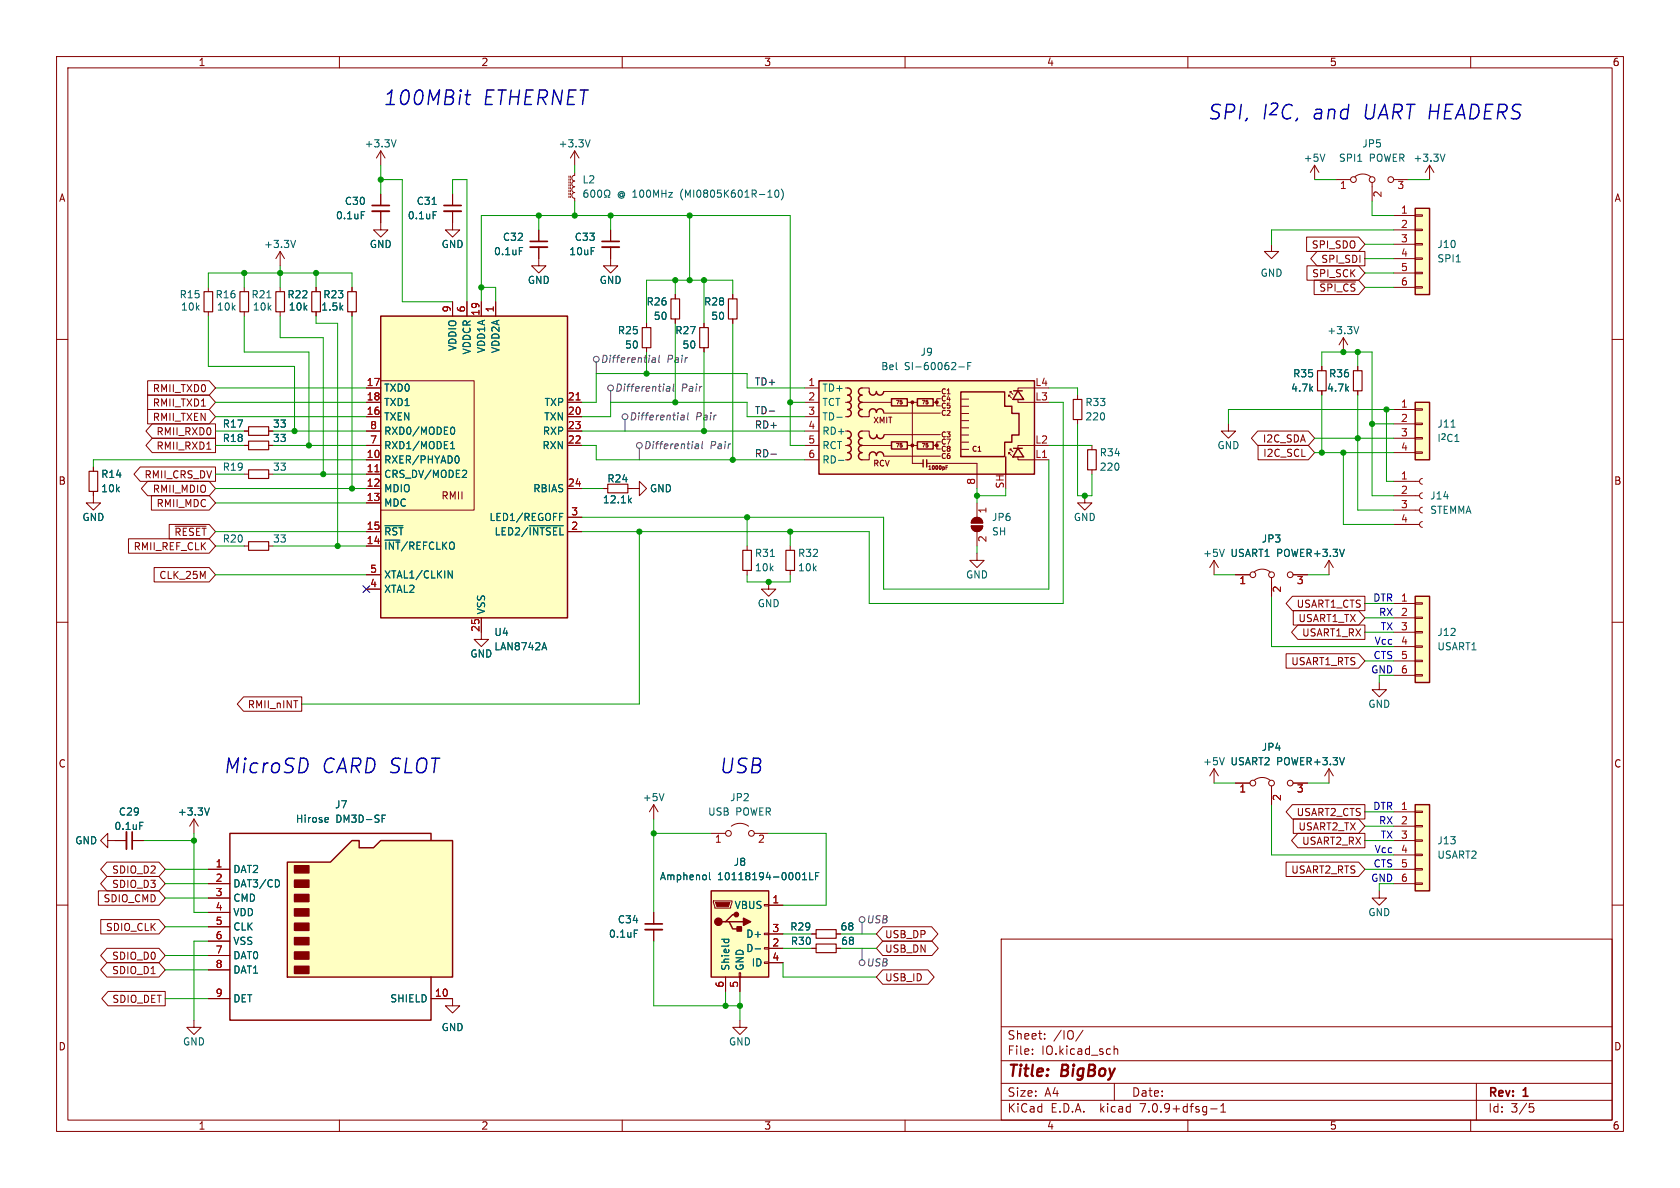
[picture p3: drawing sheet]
<svg xmlns="http://www.w3.org/2000/svg" width="297mm" height="210mm" viewBox="0 0 297 210" stroke-linecap="round" stroke-linejoin="round" font-family="sans-serif">
<g fill="none" stroke="#840000" stroke-width=".18">
<path d="M10 10h277v190h-277zM12 12h273v186h-273zM60 10v2M110 10v2M160 10v2M210 10v2M260 10v2M67.3 37.3v3.3h1.3l-1.3 1.3-1.3-1.3h1.3M67.3 26.7l-.8 1.2M67.3 26.7v2.5M67.3 34.3v2M67.3 26.7l.8 1.2"/>
<path d="M80 37.3v3.3h1.3l-1.3 1.3-1.3-1.3h1.3M80 34.3v2M101.6 26.7l-.8 1.2M101.6 26.7v2.5M101.6 26.7l.8 1.2M10 60h2M36.8 50.8v.8M36.8 55.1v.8M43.2 50.8v.8M43.2 55.1v.8M49.5 44.5l-.7 1.2M49.5 44.5v2.5"/>
<path d="M49.5 44.5l.8 1.2M55.9 50.8v.8M55.9 55.1v.8M62.2 50.8v.8M62.2 55.1v.8M95.2 43.7v3.3h1.3l-1.3 1.3-1.2-1.3h1.2M95.2 40.6v2.1M107.9 40.6v2.1M107.9 43.7v2M285 60h2M43.2 76.2h.7M43.2 78.7h.7"/>
<path d="M47.5 76.2h.8M47.5 78.7h.8M142.2 76.2h2.6M142.2 78.7h2.6M142.2 71.1h2.6M142.2 73.7h2.6M142.2 68.6h2.6M149.5 76.2h.4M149.5 78.7h.4M149.5 71.1h.4M149.5 73.7h.4M149.5 68.6h.4"/>
<path d="M152.4 76.2h1.3v.6M152.4 68.6h1.3v.6M152.4 78.7h5.1M152.4 71.1h5.2M153.7 73v.7h-1.3M156.2 73h10M156.2 69.2h10M156.3 76.8h9.9M160.4 78.7h1.8M160.4 71.1h1.8M161.3 71.1v10.8h1.9M165.1 78.7h.5"/>
<path d="M165.1 71.1h.5M166.2 78.1h-.6v1.3h.6M166.2 70.5h-.6v1.3h.6M170 78.2h1.3M170 76.9h1.3M170 75.6h1.3M170 74.4h1.3M170 73.1h1.3M170 79.4h1.3M170 71.8h1.3M170 70.5h1.3M178.3 69.9v.2"/>
<path d="M178.6 69.9h-.3l.5 .5M178.6 69.2v.3M178.6 79.4v.2M178.8 79.4h-.2l.5 .5M178.8 69.2h-.2l.5 .5M180 70.6v.5h2.9M182.9 78.7h-2.9v.7M182.9 68.6h-2.9v.6M193 78.7v.8M16.5 86.9v2h1.3l-1.3 1.3-1.3-1.3h1.3M16.5 82.6v.7M43.2 96.5h.7"/>
<path d="M43.2 83.8h.7M47.5 96.5h.8M47.5 83.8h.8M106.7 86.4h.7M111 86.4h2v-1.3l1.3 1.3-1.3 1.2v-1.2M142.2 81.3h2.6M149.5 81.3h.4M153.7 80.6v.7h-1.3M156.2 80.6h10M163.8 81.9h8.9v4.5M167.2 82.6h.2M167.5 82.3h-.3v.7"/>
<path d="M178.3 80v.3M178.6 80h-.3l.5 .5M180 80.8v.5h5.4M193 83.1v.7M10 110h2M285 110h2M10 160h2M115.6 142.2l-.8 1.3M115.6 142.2v2.6M115.6 142.2l.7 1.3M126.1 159.3h3.3v.2l-.2 1h-2.8zM135.1 159.9h.8v.2h-.8z"/>
<path d="M285 160h2M80 176.5v1.3h1.3l-1.3 1.3-1.3-1.3h1.3M115.6 161.3v2M115.6 164.3v2.1M128.3 172.7v2.6M130.7 172h.2v.7h-.2zM130.8 172.7v2.6M135.1 170.1h.8v.2h-.8zM135.1 167.5h.8v.3h-.8zM135.1 165h.8v.2h-.8zM135.9 160h2.5M135.9 167.6h2.5"/>
<path d="M135.9 165.1h2.5M135.9 170.2h2.5M177 166h108v32h-108zM60 198v2M110 198v2M130.8 180.3v1.3h1.3l-1.3 1.3-1.3-1.3h1.3M160 198v2M177 194.5h108M177 191.5h108M177 187.5h108M177 181.5h108M182.5 186.3v.1"/>
<path d="M182.5 185.5v.1M184.7 183.6v.1M184.7 182.8v.1M191.5 182.1l-1.3 2M197 184.9v1.5M197 185.5l.2-.1 .3 .1 .1 .9M197 191.5v3M210 198v2M214 196h1.2M215.8 196.6h.9M215.8 195.5l.4-.4v1.5M260 198v2"/>
<path d="M261 191.5v6.5M270.4 195.1h.7M270.5 195.7h.4l.3 .3-.2 .5-.5 .1"/>
</g>
<path d="M36.1 51.6h1.5v3.5h-1.5zM42.4 51.6h1.5v3.5h-1.5zM55.1 51.6h1.5v3.5h-1.5zM61.5 51.6h1.5v3.5h-1.5zM43.9 75.4h3.6v1.6h-3.6zM43.9 78h3.6v1.5h-3.6zM192.3 79.5h1.5v3.6h-1.5zM15.7 83.3h1.6v3.6h-1.6zM43.9 95.8h3.6v1.5h-3.6zM43.9 83.1h3.6v1.5h-3.6zM107.4 85.6h3.6v1.5h-3.6z" fill="none" stroke="#840000" stroke-width=".2"/>
<g fill="none" stroke="#006464" stroke-width=".18">
<path d="M63.9 37.4h.6M70 24.7l-.4 1.3M76.4 36.1h.7M76.6 37.4h.6M104.3 24.7l-.4 1.3M52.3 42.5l-.5 1.3M91.8 43.8h.6M147.9 73.8h1M169.5 64.9h1M171.1 64.7h.4M171.7 64.1h-.6v1.2M111.2 88.4l.4 .5"/>
<path d="M111.6 88.1l-.5 .4M148.2 81.4h1M117.4 140.3l-.4 1.2M125.4 154.2v1.1l.2 .2M141.9 155.5h.7M141.9 154.6l.3-.4v1.3M143.1 154.2v1.3h.7M144.2 154.9h.4M144.8 154.2h-.6v1.3M112.1 164.4h.6M127.6 166h1.2M128.1 166l-.1 .4"/>
<path d="M128.8 166v.4M133.5 167.7h1"/>
</g>
<path d="M65.8 37.3h3M78.5 37.3h3M93.7 43.7h3.1M106.4 43.7h3.1M114 164.3h3.1" fill="none" stroke="#840000" stroke-width=".33"/>
<path d="M65.8 36.3h3M78.5 36.3h3M93.7 42.7h3.1M106.4 42.7h3.1M114 163.3h3.1" fill="none" stroke="#840000" stroke-width=".3"/>
<g fill="#ffffc2" stroke="#ffffc2" stroke-width=".18">
<path d="M125.7 157.5h10.2v15.2h-10.2z"/>
<path d="M144.8 67.3h38.1v16.5h-38.1z"/>
</g>
<g fill="none" stroke="#840000" stroke-width=".25">
<path d="M144.8 67.3h38.1v16.5h-38.1zM149.9 76.2a.64 .64 0 0 1 .6 .6 .64 .64 0 0 1-.6 .7 .64 .64 0 0 1 .6 .6 .64 .64 0 0 1-.6 .6 .64 .64 0 0 1 .6 .7 .64 .64 0 0 1-.6 .6 .64 .64 0 0 1 .6 .6 .64 .64 0 0 1-.6 .7M149.9 68.6a.64 .64 0 0 1 .6 .6 .64 .64 0 0 1-.6 .7 .64 .64 0 0 1 .6 .6 .64 .64 0 0 1-.6 .6 .64 .64 0 0 1 .6 .7 .64 .64 0 0 1-.6 .6 .64 .64 0 0 1 .6 .6 .64 .64 0 0 1-.6 .7M152.4 76.2a.64 .64 0 0 0-.6 .6 .64 .64 0 0 0 .6 .7 .64 .64 0 0 0-.6 .6 .64 .64 0 0 0 .6 .6 .64 .64 0 0 0-.6 .7 .64 .64 0 0 0 .6 .6 .64 .64 0 0 0-.6 .6 .64 .64 0 0 0 .6 .7M152.4 68.6a.64 .64 0 0 0-.6 .6 .64 .64 0 0 0 .6 .7 .64 .64 0 0 0-.6 .6 .64 .64 0 0 0 .6 .6 .64 .64 0 0 0-.6 .7 .64 .64 0 0 0 .6 .6 .64 .64 0 0 0-.6 .6 .64 .64 0 0 0 .6 .7M156.2 69.2a.64 .64 0 0 1-.6 .6 .64 .64 0 0 1-.7-.6 .64 .64 0 0 1-.6 .7 .64 .64 0 0 1-.6-.7M156.2 72.9a.64 .64 0 0 0-.6-.6 .64 .64 0 0 0-.7 .6 .64 .64 0 0 0-.6-.6 .64 .64 0 0 0-.6 .6M156.3 76.9a.64 .64 0 0 1-.7 .6 .64 .64 0 0 1-.6-.6 .64 .64 0 0 1-.6 .6 .64 .64 0 0 1-.7-.6M157.6 78.1h2.8v1.3h-2.8zM157.6 70.5h2.8v1.3h-2.8zM162.2 78.1h2.8v1.3h-2.8zM162.2 70.5h2.8v1.3h-2.8z"/>
<path d="M169.9 69.3h7.7v2.5h1.3v1.3h1.2v3.8h-1.2v1.3h-1.3v2.5h-7.7zM179.2 79.2h1.5M179.2 69.1h1.5M180 79.2l1 1.6h-1.9zM180 69.1l1 1.5h-1.9zM156.2 80.5a.64 .64 0 0 0-.6-.6 .64 .64 0 0 0-.7 .6 .64 .64 0 0 0-.6-.6 .64 .64 0 0 0-.6 .6M163.2 81.3v1.3M163.8 81.3v1.3M177.8 80.8v3M125.7 157.5h10.2v15.2h-10.2zM128.3 162.9h.6l.6 1.3h1.3M128.9 162.9h2.5"/>
<path d="M130.2 161.7h-.7l-1.2 1.2h-.7"/>
</g>
<g fill="#840000" stroke="#840000" stroke-width=".25">
<path d="M131.4 162.3l1.3 .6-1.3 .7z"/>
<path d="M130.3 163.8h.8v.8h-.8z"/>
<circle cx="127" cy="162.9" r=".63"/>
<circle cx="130.2" cy="161.7" r=".38"/>
</g>
<g fill="#840000" stroke="#840000" stroke-width=".18">
<path d="M126.5 159.5h2.5l-.2 .8h-2.1z"/>
<circle cx="161.3" cy="78.7" r=".25"/>
<circle cx="161.3" cy="71.1" r=".25"/>
<circle cx="165.6" cy="78.7" r=".25"/>
<circle cx="165.6" cy="71.1" r=".25"/>
</g>
<path d="M50.8 152.4h7.6l3.8-3.8h1.3v1.3h2.5l1.3-1.3h12.7v24.1h-29.2z" fill="#ffffc2"/>
<g fill="#840000" stroke="#840000" stroke-width=".25">
<path d="M52.1 170.8h2.5v1.3h-2.5z"/>
<path d="M52.1 168.3h2.5v1.2h-2.5z"/>
<path d="M52.1 165.7h2.5v1.3h-2.5z"/>
<path d="M52.1 163.2h2.5v1.3h-2.5z"/>
<path d="M52.1 160.7h2.5v1.2h-2.5z"/>
<path d="M52.1 158.1h2.5v1.3h-2.5z"/>
<path d="M52.1 155.6h2.5v1.2h-2.5z"/>
<path d="M52.1 153h2.5v1.3h-2.5z"/>
</g>
<path d="M250.2 36.8h2.5v15.3h-2.5zM67.3 55.9h33v53.3h-33zM250.2 71.1h2.5v10.2h-2.5zM250.2 105.4h2.5v15.3h-2.5zM50.8 152.4h7.6l3.8-3.8h1.3v1.3h2.5l1.3-1.3h12.7v24.1h-29.2zM76.2 148.6v-1.3h-35.6v33h35.6v-7.6M250.2 142.2h2.5v15.3h-2.5z" fill="none" stroke="#840000" stroke-width=".25"/>
<g fill="none" stroke="#840000" stroke-width=".18">
<path d="M67.3 34.3v2M67.3 37.3v2.1M80 34.3v2M80 37.3v2.1M100.6 31.1v.3M100.6 31.6v.3M100.6 32.1v.3M100.6 32.6v.3M100.6 33.1v.3M100.6 33.7v.2M100.6 34.2v.2M100.6 34.7v.2"/>
<path d="M100.8 31.1v.3M100.8 31.6v.3M100.8 32.1v.3M100.8 32.6v.3M100.8 33.1v.3M100.8 33.7v.2M100.8 34.2v.2M100.8 34.7v.2M101.6 30.5v.5l-.3 .1-.2 .4 .1 .3 .4 .2-.3 .1-.2 .4 .1 .4 .4 .1-.3 .2-.2 .3 .1 .4 .4 .1-.3 .2-.2 .3 .1 .4 .4 .2v.5M232.4 29.2l-.8 1.3M232.4 29.2v2.6M232.4 29.2l.8 1.3"/>
<path d="M236.2 31.8h2.6M239.5 31.2a2.26 2.26 0 0 1 2.8 0M242.6 32.3v3.3M246.4 38.1h3.8M246.4 31.8h2.5M250.2 38h1.3v.2h-1.3zM252.7 29.2l-.7 1.3M252.7 29.2v2.6M252.7 29.2l.8 1.3M49.5 50.8v.8M49.5 55.1v.8M55.9 50.8v.8"/>
<path d="M55.9 55.1v.8M62.2 50.8v.8M62.2 55.1v.8M80 53.3v2.6M82.5 53.3v2.6M85.1 53.3v2.6M87.6 53.3v2.6M95.2 40.6v2.1M95.2 43.7v2M107.9 43.7v3.3h1.3l-1.3 1.3-1.2-1.3h1.2M107.9 40.6v2.1M114.3 57.2v.7"/>
<path d="M119.4 52.1v.7M119.4 56.4v.8M124.5 57.2v.7M129.5 52.1v.7M129.5 56.4v.8M224.8 43.2v1.3h1.3l-1.3 1.2-1.3-1.2h1.3M231 41.9h9.2l1.1 1.3-1.1 1.3h-9.2zM231.1 47h9.1l1.1 1.3-1.1 1.2h-9.1zM232.3 49.5h7.9l1.1 1.3-1.1 1.3h-7.9zM232.8 44.4h8.5v2.6h-8.5l-1.1-1.3zM233.4 49.8h6.2M237.5 59.7l-.8 1.3"/>
<path d="M237.5 59.7v2.5M237.5 59.7l.8 1.3M246.4 40.6h3.8M246.4 43.2h3.8M246.4 45.7h3.8M246.4 48.3h3.8M246.4 50.8h3.8M250.2 50.7h1.3v.2h-1.3zM250.2 48.1h1.3v.3h-1.3zM250.2 45.6h1.3v.2h-1.3zM250.2 43.1h1.3v.2h-1.3zM250.2 40.5h1.3v.3h-1.3z"/>
<path d="M26.1 67.3h10.9l1.1 1.3-1.1 1.3h-10.9zM26.1 72.4h10.9l1.1 1.3-1.1 1.2h-10.9zM26.1 69.8h10.9l1.1 1.3-1.1 1.3h-10.9zM26.9 77.5h11.2v2.5h-11.2l-1.1-1.3zM26.9 74.9h11.2v2.6h-11.2l-1.1-1.3zM36.6 79.4h.7M43.2 78.7h.7M43.2 76.2h.7M47.5 78.7h.8M47.5 76.2h.8M64.8 73.7h2.5M64.8 68.6h2.5"/>
<path d="M64.8 71.1h2.5M64.8 78.7h2.5M64.8 76.2h2.5M67.3 67.3h16.5v22.9h-16.5M100.3 73.7h2.6M100.3 71.1h2.6M100.3 78.7h2.6M100.3 76.2h2.6M114.3 61.5v.7M124.5 61.5v.7M190.5 69.9v.7M190.5 74.2v.7"/>
<path d="M217.2 74.9v1.3h1.2l-1.2 1.3-1.3-1.3h1.3M222.3 76.2h9l1.1 1.3-1.1 1.2h-9l-1.1-1.2zM222.4 78.7h8.9l1.1 1.3-1.1 1.3h-8.9zM233.7 64.8v.7M233.7 69.1v.8M240 64.8v.7M240 69.1v.8M246.4 72.4h3.8M246.4 74.9h3.8M246.4 77.5h3.8M250.2 79.9h1.3v.2h-1.3zM250.2 77.3h1.3v.3h-1.3z"/>
<path d="M250.2 74.8h1.3v.3h-1.3zM250.2 72.3h1.3v.2h-1.3zM16.5 82.6v.7M16.5 86.9v.7M22.7 95.2h14.3l1.1 1.3-1.1 1.3h-14.3zM24.8 82.5h13.3v2.6h-13.3l-1.1-1.3zM26.1 85.1h10.9l1.1 1.3-1.1 1.2h-10.9l-1.1-1.2zM26.8 87.6h10.2l1.1 1.3-1.1 1.3h-10.2zM29.9 92.7h7.1l1.1 1.3-1.1 1.3h-7.1zM31 93h5.4M64.8 81.3h2.5M64.8 83.8h2.5"/>
<path d="M64.8 86.4h2.5M64.8 88.9h2.5M64.8 96.5h2.5M64.8 94h2.5M100.3 86.4h2.6M100.3 94h2.6M100.3 91.4h2.6M106.7 86.4h.7M111 86.4h.8M132.1 96.5v.8M139.7 96.5v.8M171.7 93h2a1.02 1.02 0 0 1-1 1 1.02 1.02 0 0 1-1-1z"/>
<path d="M172 91.7a1.02 1.02 0 0 1 1.1-.2 1.02 1.02 0 0 1 .6 1h-2zM172.7 97.8v1.3h1.3l-1.3 1.2-1.3-1.2h1.3M172.7 88.9v2.5M172.7 94v2.5M191.8 87.6v1.3h1.2l-1.2 1.3-1.3-1.3h1.3M214.6 99.1l-.7 1.2M214.6 99.1v2.5M214.6 99.1l.8 1.2M234.9 99.1l-.7 1.2M234.9 99.1v2.5M234.9 99.1l.8 1.2M246.4 92.7h4.6"/>
<path d="M246.4 90.2h4.6M246.4 87.6h4.6M246.4 85.1h4.6M246.4 80h3.8M251.5 92.2l-.4 .1-.1 .4 .1 .4 .4 .1M251.5 89.7l-.4 .1-.1 .4 .1 .3 .4 .2M251.5 87.1l-.4 .2-.1 .3 .1 .4 .4 .1M251.5 84.6l-.4 .1-.1 .4 .1 .3 .4 .2M27.2 100.3h9.8l1.1 1.3-1.1 1.3h-9.8zM64.8 101.6h2.5M64.8 104.1h2.5M85.1 109.2v3.8h1.3l-1.3 1.3-1.3-1.3h1.3"/>
<path d="M132.1 100.8v.8M135.9 102.9v1.2h1.3l-1.3 1.3-1.3-1.3h1.3M139.7 100.8v.8M218.4 101.6h2.6M221.7 101.1a2.26 2.26 0 0 1 2.8 0M224.8 102.1v3.3M227.4 115.6h12.8l1.1 1.2-1.1 1.3h-12.8zM228.5 105.4h12.8v2.6h-12.8l-1.1-1.3zM228.6 101.6h2.5M228.6 107.9h11.6l1.1 1.3-1.1 1.3h-11.6zM229.4 110.5h11.9v2.5h-11.9l-1.1-1.2zM246.4 106.7h3.8"/>
<path d="M246.4 109.2h3.8M246.4 111.8h3.8M246.4 114.3h3.8M246.4 116.8h3.8M246.4 119.4h3.8M250.2 119.3h1.3v.2h-1.3zM250.2 116.7h1.3v.3h-1.3zM250.2 114.2h1.3v.2h-1.3zM250.2 111.6h1.3v.3h-1.3zM250.2 109.1h1.3v.2h-1.3zM250.2 106.6h1.3v.2h-1.3zM43.1 123.2h10.2v2.5h-10.2l-1.2-1.2z"/>
<path d="M214.6 135.9v2.5M214.6 135.9l-.7 1.3M214.6 135.9l.8 1.3M218.4 138.4h2.6M221.7 137.9a2.26 2.26 0 0 1 2.8 0M224.8 138.9v3.3M228.6 138.4h2.5M234.9 135.9v2.5M234.9 135.9l-.7 1.3M234.9 135.9l.8 1.3M243.8 120.7v1.2h1.3l-1.3 1.3-1.2-1.3h1.2M17.4 157.5h10.7l1.1 1.3-1.1 1.2h-10.7z"/>
<path d="M18.9 154.9h9.2l1.1 1.3-1.1 1.3h-9.2l-1.1-1.3zM18.9 152.4h9.2l1.1 1.3-1.1 1.2h-9.2l-1.1-1.2zM19 148.6v-1.3l-1.2 1.3 1.2 1.3v-1.3h3.4M23.4 148.6h2M34.3 144.8l-.8 1.3M34.3 144.8v2.5M34.3 144.8l.8 1.3M36.8 153.7h3.8M36.8 156.2h3.8M36.8 158.8h3.8M125.7 147.3h2.6M129.3 146.1a2.54 2.54 0 0 1 3 0"/>
<path d="M133.3 147.3h2.6M227.4 152.4h12.8l1.1 1.3-1.1 1.2h-12.8zM228.5 142.2h12.8v2.6h-12.8l-1.1-1.3zM228.6 144.8h11.6l1.1 1.3-1.1 1.2h-11.6zM229.4 147.3h11.9v2.6h-11.9l-1.1-1.3zM243.8 157.5v1.3h1.3l-1.3 1.2-1.2-1.2h1.2M246.4 153.7h3.8M246.4 156.2h3.8M246.4 148.6h3.8M246.4 143.5h3.8M246.4 146.1h3.8M246.4 151.1h3.8"/>
<path d="M250.2 156.1h1.3v.2h-1.3zM250.2 153.5h1.3v.3h-1.3zM250.2 151h1.3v.3h-1.3zM250.2 148.5h1.3v.2h-1.3zM250.2 145.9h1.3v.3h-1.3zM250.2 143.4h1.3v.2h-1.3zM17.8 162.6h10.3l1.1 1.2-1.1 1.3h-10.3zM18.9 167.6h9.2l1.1 1.3-1.1 1.3h-9.2l-1.1-1.3zM18.9 170.2h9.2l1.1 1.3-1.1 1.2h-9.2l-1.1-1.2zM19.1 175.3h10.1v2.5h-10.1l-1.1-1.3zM36.8 176.5h3.8M36.8 161.3h3.8"/>
<path d="M36.8 163.8h3.8M36.8 166.4h3.8M36.8 168.9h3.8M36.8 171.5h3.8M76.2 176.5h3.8M115.6 161.3v2M115.6 164.3v2.1M128.3 172.7v2.6M130.8 172.7v2.6M135.9 165.1h2.5M135.9 167.6h2.5M135.9 160h2.5"/>
<path d="M135.9 170.2h2.5M143.5 165.1h.8M143.5 167.6h.8M147.8 165.1h.8M147.8 167.6h.8M156.1 166.4h8.7l1.1 1.2-1.1 1.3h-8.7l-1.2-1.3zM156.1 171.4h7.9l1.1 1.3-1.1 1.3h-7.9l-1.2-1.3zM156.1 163.8h8.6l1.1 1.3-1.1 1.3h-8.6l-1.2-1.3zM34.3 180.3v1.3h1.3l-1.3 1.3-1.3-1.3h1.3"/>
<circle cx="239.3" cy="31.8" r=".51"/>
<circle cx="242.6" cy="31.8" r=".51"/>
<circle cx="245.9" cy="31.8" r=".51"/>
<circle cx="221.5" cy="101.6" r=".51"/>
<circle cx="224.8" cy="101.6" r=".51"/>
<circle cx="228.1" cy="101.6" r=".51"/>
<circle cx="221.5" cy="138.4" r=".51"/>
<circle cx="224.8" cy="138.4" r=".51"/>
<circle cx="228.1" cy="138.4" r=".51"/>
<circle cx="128.8" cy="147.3" r=".51"/>
<circle cx="132.8" cy="147.3" r=".51"/>
</g>
<g fill="none" stroke="#006464" stroke-width=".18">
<path d="M63.9 37.4h.6M76.4 36.1h.7M76.6 37.4h.6M103.8 33.6l-.3 .1a.85 .85 0 0 0 0 1.2l.4-.2v-.4l-.2-.2h-.4l-.1 .2M104.6 33.7l.1-.1a.68 .68 0 0 1 .5 .6 .68 .68 0 0 1-.5 .7l-.1-.2-.2-.3zM105.8 33.7l.1-.1a.68 .68 0 0 1 .5 .6 .68 .68 0 0 1-.5 .7l-.1-.2-.2-.3zM106.9 34.9h.3v-.3a.54 .54 0 0 1-.3-.7 .54 .54 0 0 1 .7-.2 .58 .58 0 0 1-.1 .9v.3h.3M135.8 34.9h.7M136 33.8l.1-.2v1.3M137.1 33.7l.2-.1a.68 .68 0 0 1 .4 .6 .68 .68 0 0 1-.4 .7l-.2-.2-.1-.3zM138.1 33.4a1.46 1.46 0 0 1 0 2M234.2 27.2l-.4 1.3"/>
<path d="M240 28.5h.8M255.5 27.2l-.5 1.3M47.2 52.6h.7M91.8 43.8h.6M240.2 57.7l-.4 1.3M257.4 46.3h.8M79.7 79.3h.7M79.7 78.4l.3-.4v1.3M79.8 75.6l.2-.1a.68 .68 0 0 1 .4 .6 .68 .68 0 0 1-.4 .7l-.2-.1M256.5 75.5h.8M68 92.9h3.2M80.7 80.6a.68 .68 0 0 1 .5 .6 .68 .68 0 0 1-.5 .7"/>
<path d="M82.3 83.1l.2 .3-.1 .3-.7 .7h.8M93.6 92.9h6M98.9 91.4h.5M98.9 90.7h.6M111.2 88.4l.4 .5M111.6 88.1l-.5 .4M136.2 98.4h.7M216.4 97.1l-.4 1.3M237.7 97.1l-.5 1.3M79.2 100.9l.8 1.3v-1.3M95.9 114.5h.6M96.2 113.6l.4 1.3"/>
<path d="M216.4 133.9l-.4 1.3M237.7 133.9l-.5 1.3M24.7 145.4h.6M37 142.8l-.4 1.3M49.2 155.6l.2 .5-.2 .6M57.6 144.5l.4 .1 .1 .2-.6 .1M58 145.3l-.4 .1M67.6 144.7h.4M67.6 144.1h.6M125.4 154.2v1.1l.2 .2M141.9 155.5h.7M141.9 154.6l.3-.4v1.3"/>
<path d="M143.1 154.2v1.3h.7M144.2 154.9h.4M144.8 154.2h-.6v1.3M112.1 164.4h.6M127.6 166h1.2M128.1 166l-.1 .4M128.8 166v.4M133.5 167.7h1"/>
</g>
<path d="M22.4 147.1v3" fill="none" stroke="#840000" stroke-width=".33"/>
<path d="M23.4 147.1v3" fill="none" stroke="#840000" stroke-width=".3"/>
<path d="M48.8 51.6h1.5v3.5h-1.5zM113.5 57.9h1.6v3.6h-1.6zM118.6 52.8h1.5v3.6h-1.5zM123.7 57.9h1.5v3.6h-1.5zM128.8 52.8h1.5v3.6h-1.5zM189.7 70.6h1.6v3.6h-1.6zM232.9 65.5h1.5v3.6h-1.5zM239.3 65.5h1.5v3.6h-1.5zM131.3 97.3h1.5v3.5h-1.5zM138.9 97.3h1.6v3.5h-1.6zM144.3 164.3h3.5v1.6h-3.5zM144.3 166.9h3.5v1.5h-3.5z" fill="none" stroke="#840000" stroke-width=".2"/>
<g fill="#ffffc2" stroke="#ffffc2" stroke-width=".18">
<path d="M250.2 36.8h2.5v15.3h-2.5z"/>
<path d="M250.2 142.2h2.5v15.3h-2.5z"/>
<path d="M250.2 105.4h2.5v15.3h-2.5z"/>
<path d="M250.2 71.1h2.5v10.2h-2.5z"/>
<path d="M67.3 55.9h33v53.3h-33z"/>
</g>
<g fill="#840000" stroke="#840000" stroke-width=".18">
<path d="M172 91.7a1.02 1.02 0 0 1 1.1-.2 1.02 1.02 0 0 1 .6 1h-2z"/>
<path d="M171.7 93h2a1.02 1.02 0 0 1-1 1 1.02 1.02 0 0 1-1-1z"/>
</g>
<path d="M101.8 70.7h.8M66.3 83.4h.7" fill="none" stroke="#a90000" stroke-width=".18"/>
<g fill="none" stroke="#484848" stroke-width=".18">
<path d="M105.4 64v2M107.9 69.1v2M110.5 74.2v2M113 79.2v2.1M115.3 64h.5M115.4 63.3h.5l-.1 .8M115.9 63.5l-.6 .2M116.6 62.8l-.2 1.1 .2 .2M117.8 69.1h.6M117.9 68.4h.5v.8M118.4 68.6l-.5 .1M119.1 67.9l-.1 1.1 .1 .2"/>
<path d="M120.4 74.2h.5M120.5 73.5h.4v.7M121 73.7l-.6 .1M121.7 73l-.2 1.1 .2 .1M122.9 79.3h.5M123 78.5h.5l-.1 .8M123.5 78.8l-.6 .1M124.2 78l-.1 1.1 .1 .2M152.4 163.1v2M152.4 167.6v2.1"/>
<circle cx="105.4" cy="63.5" r=".51"/>
<circle cx="108" cy="68.6" r=".51"/>
<circle cx="110.5" cy="73.7" r=".51"/>
<circle cx="113" cy="78.7" r=".51"/>
<circle cx="152.4" cy="170.2" r=".51"/>
<circle cx="152.4" cy="162.6" r=".51"/>
</g>
<path d="M136 72.7h1M136.3 80.3h1" fill="none" stroke="#0f0f0f" stroke-width=".18"/>
<path d="M82.2 16.8h1M82.7 18.5h.3" fill="none" stroke="#0000c2" stroke-width=".25"/>
<g fill="none" stroke="#009600" stroke-width=".18">
<path d="M67.3 31.8h3.8v21.5h8.9M67.3 29.2v5.1M80 34.3v-2.5h2.5v21.5M95.2 38.1v2.5M101.6 29.2v1.3M101.6 35.6v2.5M107.9 38.1v2.5M121.9 38.1v11.4M232.4 31.8h3.8M242.6 35.6v2.5h3.8M248.9 31.8h3.8M36.8 50.8v-2.5h25.4v2.5"/>
<path d="M36.8 55.9v8.9h15.3v11.4M43.2 55.9v6.3h11.4v16.5M43.2 48.3v2.5M49.5 55.9v3.8h7.6v24.1M49.5 47v3.8M55.9 55.9v1.3h3.8v39.3M55.9 48.3v2.5M62.2 55.9v30.5M85.1 53.3v-15.2h54.6v40.6h2.5M85.1 50.8h2.5v2.5M119.4 49.5v2.6M119.4 57.2v13.9"/>
<path d="M124.5 49.5v7.7M129.5 52.1v-2.6h-15.2v7.7M129.5 57.2v24.1M241.3 50.8h5.1M241.3 48.3h5.1M241.3 43.2h5.1M241.3 45.7h5.1M246.4 40.6h-21.6v2.6M38.1 76.2h5.1M38.1 71.1h26.7M38.1 68.6h26.7M38.1 73.7h26.7"/>
<path d="M38.1 78.7h5.1M48.3 76.2h16.5M48.3 78.7h16.5M102.9 76.2h39.3M102.9 73.7h5v-2.6h24.2v2.6h10.1M102.9 78.7h2.5v2.6h36.8M114.3 62.2v3.8M124.5 62.2v14M139.7 71.1h2.5M142.2 68.6h-10.1v-2.6h-26.7v5.1h-2.5M185.4 71.1h2.6v35.6h-34.3v-12.7h-50.8M185.4 68.6h5.1v1.3"/>
<path d="M185.4 78.7h7.6M190.5 74.9v12.7h2.5v-3.8M232.4 77.5h14M233.7 64.8v-2.6h8.9v25.4h3.8M233.7 69.9v10.1M240 69.9v20.3h6.4M240 62.2v2.6M242.6 74.9h3.8M245.1 72.4v12.7h1.3M246.4 72.4h-29.2v2.5M38.1 94h26.7M38.1 83.8h5.1"/>
<path d="M38.1 96.5h5.1M38.1 88.9h26.7M38.1 86.4h26.7M48.3 83.8h16.5M48.3 96.5h16.5M64.8 81.3h-48.3v1.3M102.9 86.4h3.8M113 94v30.5h-59.7M132.1 91.4v5.1M139.7 94v2.5M172.7 86.4v2.5M172.7 96.5v1.3"/>
<path d="M177.8 86.4v1.2h-5.1M185.4 81.3v22.8h-29.2v-12.7h-53.3M232.4 80h14M237.5 80v12.7h8.9M38.1 101.6h26.7M132.1 101.6v1.3h7.6v-1.3M214.6 101.6h3.8M224.8 105.4v8.9h21.6M231.1 101.6h3.8M241.3 106.7h5.1M241.3 109.2h5.1M241.3 111.8h5.1"/>
<path d="M241.3 116.8h5.1M243.8 119.4v1.3M214.6 138.4h3.8M231.1 138.4h3.8M25.4 148.6h8.9M29.2 153.7h7.6M29.2 156.2h7.6M29.2 158.8h7.6M34.3 147.3v14h2.5M115.6 147.3h10.1M115.6 144.8v16.5M135.9 147.3h10.1v12.7h-7.6"/>
<path d="M224.8 142.2v8.9h21.6M241.3 153.7h5.1M241.3 146.1h5.1M241.3 148.6h5.1M241.3 143.5h5.1M243.8 156.2v1.3M29.2 168.9h7.6M29.2 171.5h7.6M29.2 176.5h7.6M29.2 163.8h7.6M36.8 166.4h-2.5v13.9M115.6 166.4v11.4h15.2"/>
<path d="M128.3 175.3v2.5M130.8 175.3v5M138.4 167.6h5.1M138.4 170.2v2.5h16.5M138.4 165.1h5.1M148.6 167.6h6.3M148.6 165.1h6.3"/>
</g>
<path d="M64.2 103.5l1.2 1.2M65.4 103.5l-1.2 1.2" fill="none" stroke="#000084" stroke-width=".18"/>
<g fill="#009600" stroke="#009600" stroke-width=".18">
<circle cx="124.5" cy="76.2" r=".46"/>
<circle cx="119.4" cy="49.5" r=".46"/>
<circle cx="121.9" cy="49.5" r=".46"/>
<circle cx="121.9" cy="38.1" r=".46"/>
<circle cx="124.5" cy="49.5" r=".46"/>
<circle cx="114.3" cy="66" r=".46"/>
<circle cx="119.4" cy="71.1" r=".46"/>
<circle cx="52.1" cy="76.2" r=".46"/>
<circle cx="54.6" cy="78.7" r=".46"/>
<circle cx="34.3" cy="148.6" r=".46"/>
<circle cx="115.6" cy="147.3" r=".46"/>
<circle cx="95.2" cy="38.1" r=".46"/>
<circle cx="85.1" cy="50.8" r=".46"/>
<circle cx="49.5" cy="48.3" r=".46"/>
<circle cx="55.9" cy="48.3" r=".46"/>
<circle cx="101.6" cy="38.1" r=".46"/>
<circle cx="67.3" cy="31.8" r=".46"/>
<circle cx="107.9" cy="38.1" r=".46"/>
<circle cx="139.7" cy="94" r=".46"/>
<circle cx="135.9" cy="102.9" r=".46"/>
<circle cx="113" cy="94" r=".46"/>
<circle cx="128.3" cy="177.8" r=".46"/>
<circle cx="130.8" cy="177.8" r=".46"/>
<circle cx="59.7" cy="96.5" r=".46"/>
<circle cx="57.1" cy="83.8" r=".46"/>
<circle cx="62.2" cy="86.4" r=".46"/>
<circle cx="43.2" cy="48.3" r=".46"/>
<circle cx="242.6" cy="74.9" r=".46"/>
<circle cx="245.1" cy="72.4" r=".46"/>
<circle cx="240" cy="77.5" r=".46"/>
<circle cx="233.7" cy="80" r=".46"/>
<circle cx="191.8" cy="87.6" r=".46"/>
<circle cx="172.7" cy="87.6" r=".46"/>
<circle cx="132.1" cy="91.4" r=".46"/>
<circle cx="129.5" cy="81.3" r=".46"/>
<circle cx="139.7" cy="71.1" r=".46"/>
<circle cx="240" cy="62.2" r=".46"/>
<circle cx="237.5" cy="62.2" r=".46"/>
<circle cx="237.5" cy="80" r=".46"/>
</g>
<g font-size="3.6" fill="#0000c2">
<text x="67.7" y="18.8">100MBit</text>
<text x="85.4" y="18.8">ETHERNET</text>
<text x="213.4" y="21.3">SPI,</text>
<text x="223" y="21.3">I^{2}C,</text>
<text x="232.1" y="21.3">and UART HEADERS</text>
<text x="39.4" y="136.9">MicroSD</text>
<text x="56.8" y="136.9">CARD SLOT</text>
<text x="127" y="136.9">USB</text>
</g>
<g font-size="2.8" fill="#840000">
<text x="178" y="190.9">Title:</text>
<text x="187.7" y="190.9">BigBoy</text>
</g>
<g font-size="2.1" fill="#840000">
<text x="178" y="184">Sheet:</text>
<text x="186.2" y="184">/IO/</text>
<text x="178" y="186.7">File:</text>
<text x="184.1" y="186.7">IO.kicad_sch</text>
<text x="178" y="196.9">KiCad</text>
<text x="178" y="194.1">Size:</text>
<text x="184.7" y="194.1">A4</text>
<text x="185.7" y="196.9">E.D.A.</text>
<text x="194.6" y="196.9">kicad</text>
<text x="200" y="194.1">Date:</text>
<text x="201.8" y="196.9">7.0.9+dfsg-1</text>
<text x="263" y="194.3">Rev:</text>
<text x="263" y="196.9">Id:</text>
<text x="267.1" y="196.9">3/5</text>
<text x="269.4" y="194.3">1</text>
</g>
<g font-size="1.8" fill="#840000">
<text x="35" y="11.9">1</text>
<text x="85" y="11.9">2</text>
<text x="135" y="11.9">3</text>
<text x="185" y="11.9">4</text>
<text x="235" y="11.9">5</text>
<text x="285" y="11.9">6</text>
<text x="10.3" y="35.9">A</text>
<text x="285.3" y="35.9">A</text>
<text x="231.8" y="44.1">SPI_SDO</text>
<text x="233.5" y="46.7">SPI_SDI</text>
<text x="231.9" y="49.2">SPI_SCK</text>
<text x="233.1" y="51.8">~{SPI_CS}</text>
<text x="26.9" y="69.5">RMII_TXD0</text>
<text x="26.9" y="74.6">RMII_TXEN</text>
<text x="26.9" y="72.1">RMII_TXD1</text>
<text x="27.6" y="77.2">RMII_RXD0</text>
<text x="27.6" y="79.7">RMII_RXD1</text>
<text x="223.2" y="78.4">I2C_SDA</text>
<text x="223.2" y="81">I2C_SCL</text>
<text x="10.3" y="85.9">B</text>
<text x="25.4" y="84.8">RMII_CRS_DV</text>
<text x="26.9" y="87.3">RMII_MDIO</text>
<text x="27.6" y="89.9">RMII_MDC</text>
<text x="77.9" y="88.5">RMII</text>
<text x="285.3" y="85.9">B</text>
<text x="30.7" y="94.9">~{RESET}</text>
<text x="23.5" y="97.5">RMII_REF_CLK</text>
<text x="28.1" y="102.6">CLK_25M</text>
<text x="229.1" y="107.6">USART1_CTS</text>
<text x="229.4" y="110.2">USART1_TX</text>
<text x="230.1" y="112.7">USART1_RX</text>
<text x="228.2" y="117.8">USART1_RTS</text>
<text x="43.7" y="125.4">RMII_nINT</text>
<text x="10.3" y="135.9">C</text>
<text x="285.3" y="135.9">C</text>
<text x="229.1" y="144.5">USART2_CTS</text>
<text x="229.4" y="147">USART2_TX</text>
<text x="230.1" y="149.5">USART2_RX</text>
<text x="19.7" y="154.6">SDIO_D2</text>
<text x="228.2" y="154.6">USART2_RTS</text>
<text x="18.2" y="159.7">SDIO_CMD</text>
<text x="19.7" y="157.2">SDIO_D3</text>
<text x="18.6" y="164.8">SDIO_CLK</text>
<text x="156.4" y="166.1">USB_DP</text>
<text x="19.7" y="169.9">SDIO_D0</text>
<text x="19.7" y="172.4">SDIO_D1</text>
<text x="156.4" y="168.6">USB_DN</text>
<text x="156.4" y="173.7">USB_ID</text>
<text x="19.8" y="177.5">SDIO_DET</text>
<text x="10.3" y="185.9">D</text>
<text x="285.3" y="185.9">D</text>
<text x="35" y="199.9">1</text>
<text x="85" y="199.9">2</text>
<text x="135" y="199.9">3</text>
<text x="185" y="199.9">4</text>
<text x="235" y="199.9">5</text>
<text x="285" y="199.9">6</text>
</g>
<g font-size="1.8" fill="#006464">
<text x="64.4" y="26.3">+3.3V</text>
<text x="98.7" y="26.3">+3.3V</text>
<text x="230.4" y="28.8">+5V</text>
<text x="236.6" y="28.8">SPI1</text>
<text x="240.7" y="26.3">JP5</text>
<text x="242.1" y="28.8">POWER +3.3V</text>
<text x="102.9" y="32.6">L2</text>
<text x="109.1" y="35.2">@ 100MHz</text>
<text x="120.5" y="35.2">(MI0805K601R-10)</text>
<text x="59.3" y="39">0.1uF</text>
<text x="60.9" y="36.4">C30</text>
<text x="72" y="39">0.1uF</text>
<text x="73.6" y="36.4">C31</text>
<text x="46.6" y="44">+3.3V</text>
<text x="65.3" y="44">GND</text>
<text x="78" y="44">GND</text>
<text x="87.2" y="45.3">0.1uF</text>
<text x="88.8" y="42.8">C32</text>
<text x="100.5" y="45.3">10uF</text>
<text x="101.5" y="42.8">C33</text>
<text x="254" y="44">J10</text>
<text x="254" y="46.6">SPI1</text>
<text x="31.7" y="52.9">R15</text>
<text x="38" y="52.9">R16</text>
<text x="44.4" y="52.9">R21</text>
<text x="50.7" y="52.9">R22</text>
<text x="57.1" y="52.9">R23</text>
<text x="93.2" y="50.4">GND</text>
<text x="105.9" y="50.4">GND</text>
<text x="222.8" y="49.1">GND</text>
<text x="31.9" y="55.1">10k</text>
<text x="38.3" y="55.1">10k</text>
<text x="44.6" y="55.1">10k</text>
<text x="51" y="55.1">10k</text>
<text x="56.7" y="55.1">1.5k</text>
<text x="109.1" y="59.3">R25</text>
<text x="114.2" y="54.2">R26</text>
<text x="115.5" y="56.7">50</text>
<text x="119.3" y="59.3">R27</text>
<text x="124.4" y="54.2">R28</text>
<text x="125.6" y="56.7">50</text>
<text x="234.5" y="59.3">+3.3V</text>
<text x="80.9" y="62.2" transform="rotate(-90 80.9 62.2)">VDDIO</text>
<text x="83.4" y="62.8" transform="rotate(-90 83.4 62.8)">VDDCR</text>
<text x="86" y="62.5" transform="rotate(-90 86 62.5)">VDD1A</text>
<text x="88.5" y="62.5" transform="rotate(-90 88.5 62.5)">VDD2A</text>
<text x="110.4" y="61.8">50</text>
<text x="120.6" y="61.8">50</text>
<text x="155.7" y="65.6">Bel</text>
<text x="159.9" y="65.6">SI-60062-F</text>
<text x="162.6" y="63.1">J9</text>
<text x="67.8" y="69.4">TXD0</text>
<text x="67.8" y="72">TXD1</text>
<text x="96.2" y="72">TXP</text>
<text x="145.3" y="69.4">TD+</text>
<text x="145.3" y="72">TCT</text>
<text x="191.8" y="72">R33</text>
<text x="228.1" y="69.4">4.7k</text>
<text x="228.5" y="66.9">R35</text>
<text x="234.5" y="69.4">4.7k</text>
<text x="234.9" y="66.9">R36</text>
<text x="39.3" y="75.8">R17</text>
<text x="48.2" y="75.8">33</text>
<text x="67.8" y="74.5">TXEN</text>
<text x="67.8" y="77.1">RXD0/MODE0</text>
<text x="95.9" y="77.1">RXP</text>
<text x="96.1" y="74.5">TXN</text>
<text x="145.3" y="74.5">TD-</text>
<text x="145.3" y="77.1">RD+</text>
<text x="191.8" y="74.5">220</text>
<text x="254" y="75.8">J11</text>
<text x="39.3" y="83.4">R19</text>
<text x="39.3" y="78.3">R18</text>
<text x="48.2" y="83.4">33</text>
<text x="48.2" y="78.3">33</text>
<text x="67.8" y="82.1">RXER/PHYAD0</text>
<text x="67.8" y="79.6">RXD1/MODE1</text>
<text x="95.8" y="79.6">RXN</text>
<text x="145.3" y="79.6">RCT</text>
<text x="145.3" y="82.1">RD-</text>
<text x="194.3" y="83.4">220</text>
<text x="194.3" y="80.9">R34</text>
<text x="215.1" y="79.6">GND</text>
<text x="254" y="78.3">I^{2}C1</text>
<text x="17.8" y="87.2">10k</text>
<text x="17.8" y="84.7">R14</text>
<text x="67.8" y="84.7">CRS_DV/MODE2</text>
<text x="67.8" y="87.2">MDIO</text>
<text x="67.8" y="89.8">MDC</text>
<text x="94.2" y="87.2">RBIAS</text>
<text x="106.5" y="89.2">12.1k</text>
<text x="107.3" y="85.5">R24</text>
<text x="114.8" y="87.2">GND</text>
<text x="252.7" y="88.5">J14</text>
<text x="14.5" y="92.3">GND</text>
<text x="67.8" y="94.8">~{RST}</text>
<text x="86.4" y="92.3">LED1/REGOFF</text>
<text x="87.3" y="94.8">LED2/~{INTSEL}</text>
<text x="175.3" y="92.3">JP6</text>
<text x="175.3" y="94.8">SH</text>
<text x="189.7" y="92.3">GND</text>
<text x="252.7" y="91">STEMMA</text>
<text x="39.3" y="96.1">R20</text>
<text x="48.2" y="96.1">33</text>
<text x="67.8" y="97.4">~{INT}/REFCLKO</text>
<text x="133.4" y="101.2">10k</text>
<text x="133.4" y="98.7">R31</text>
<text x="141" y="101.2">10k</text>
<text x="141" y="98.7">R32</text>
<text x="212.6" y="98.7">+5V</text>
<text x="217.4" y="98.7">USART1</text>
<text x="223" y="96.1">JP3</text>
<text x="225.7" y="98.7">POWER+3.3V</text>
<text x="67.8" y="105">XTAL2</text>
<text x="67.8" y="102.5">XTAL1/CLKIN</text>
<text x="133.9" y="107.5">GND</text>
<text x="170.7" y="102.5">GND</text>
<text x="86" y="108.7" transform="rotate(-90 86 108.7)">VSS</text>
<text x="87.3" y="112.6">U4</text>
<text x="254" y="112.6">J12</text>
<text x="83.1" y="116.4">GND</text>
<text x="87.3" y="115.2">LAN8742A</text>
<text x="254" y="115.2">USART1</text>
<text x="241.8" y="125.3">GND</text>
<text x="212.6" y="135.5">+5V</text>
<text x="217.4" y="135.5">USART2</text>
<text x="223" y="132.9">JP4</text>
<text x="225.7" y="135.5">POWER+3.3V</text>
<text x="59.1" y="143.1">J7</text>
<text x="113.5" y="141.8">+5V</text>
<text x="129" y="141.8">JP2</text>
<text x="13.2" y="149.5">GND</text>
<text x="20.1" y="146.9">0.1uF</text>
<text x="20.9" y="144.4">C29</text>
<text x="31.3" y="144.4">+3.3V</text>
<text x="52.2" y="145.6">Hirose</text>
<text x="59.4" y="145.6">DM3D-SF</text>
<text x="125.1" y="144.4">USB</text>
<text x="130.1" y="144.4">POWER</text>
<text x="254" y="149.5">J13</text>
<text x="41.1" y="154.5">DAT2</text>
<text x="116.6" y="155.8">Amphenol</text>
<text x="126.9" y="155.8">10118194-0001LF</text>
<text x="129.6" y="153.3">J8</text>
<text x="254" y="152">USART2</text>
<text x="41.1" y="157.1">DAT3/CD</text>
<text x="41.1" y="159.6">CMD</text>
<text x="129.8" y="160.9">VBUS</text>
<text x="41.1" y="162.2">VDD</text>
<text x="41.1" y="164.7">CLK</text>
<text x="41.1" y="167.2">VSS</text>
<text x="107.6" y="166">0.1uF</text>
<text x="109.1" y="163.4">C34</text>
<text x="131.8" y="166">D+</text>
<text x="139.6" y="164.7">R29</text>
<text x="139.7" y="167.2">R30</text>
<text x="148.5" y="164.7">68</text>
<text x="148.6" y="167.2">68</text>
<text x="241.8" y="162.2">GND</text>
<text x="41.1" y="169.8">DAT0</text>
<text x="41.1" y="172.3">DAT1</text>
<text x="129.1" y="171.7" transform="rotate(-90 129.1 171.7)">Shield</text>
<text x="131.7" y="171.7" transform="rotate(-90 131.7 171.7)">GND</text>
<text x="131.8" y="168.5">D-</text>
<text x="132.8" y="171">ID</text>
<text x="41.1" y="177.4">DET</text>
<text x="68.9" y="177.4">SHIELD</text>
<text x="32.3" y="185">GND</text>
<text x="78" y="182.5">GND</text>
<text x="128.8" y="185">GND</text>
</g>
<g font-size="1.8" fill="#a90000">
<text x="236.8" y="33.7">1</text>
<text x="244.6" y="35" transform="rotate(-90 244.6 35)">2</text>
<text x="246.9" y="33.7">3</text>
<text x="247.6" y="37.8">1</text>
<text x="247.6" y="40.4">2</text>
<text x="247.6" y="42.9">3</text>
<text x="247.6" y="45.5">4</text>
<text x="247.6" y="48">5</text>
<text x="247.6" y="50.5">6</text>
<text x="79.8" y="55.3" transform="rotate(-90 79.8 55.3)">9</text>
<text x="82.3" y="55.3" transform="rotate(-90 82.3 55.3)">6</text>
<text x="84.8" y="55.9" transform="rotate(-90 84.8 55.9)">19</text>
<text x="87.4" y="55.3" transform="rotate(-90 87.4 55.3)">1</text>
<text x="64.7" y="68.3">17</text>
<text x="64.7" y="70.9">18</text>
<text x="100.3" y="70.9">21</text>
<text x="142.8" y="68.3">1</text>
<text x="142.8" y="70.9">2</text>
<text x="182.9" y="70.9">L3</text>
<text x="182.9" y="68.3">L4</text>
<text x="64.7" y="73.4">16</text>
<text x="65.3" y="75.9">8</text>
<text x="100.3" y="73.4">20</text>
<text x="100.3" y="75.9">23</text>
<text x="142.8" y="73.4">3</text>
<text x="142.8" y="75.9">4</text>
<text x="247.6" y="72.1">1</text>
<text x="247.6" y="74.7">2</text>
<text x="247.6" y="77.2">3</text>
<text x="64.7" y="81">10</text>
<text x="64.7" y="83.6">11</text>
<text x="65.3" y="78.5">7</text>
<text x="100.3" y="78.5">22</text>
<text x="142.8" y="78.5">5</text>
<text x="142.8" y="81">6</text>
<text x="182.9" y="81">L1</text>
<text x="182.9" y="78.5">L2</text>
<text x="247.6" y="79.8">4</text>
<text x="64.7" y="86.1">12</text>
<text x="64.7" y="88.6">13</text>
<text x="100.3" y="86.1">24</text>
<text x="172.5" y="85.8" transform="rotate(-90 172.5 85.8)">8</text>
<text x="177.5" y="86.5" transform="rotate(-90 177.5 86.5)">SH</text>
<text x="247.6" y="84.8">1</text>
<text x="247.6" y="87.4">2</text>
<text x="247.6" y="89.9">3</text>
<text x="64.7" y="93.7">15</text>
<text x="100.9" y="93.7">2</text>
<text x="100.9" y="91.2">3</text>
<text x="174.7" y="96" transform="rotate(-90 174.7 96)">2</text>
<text x="174.7" y="90.9" transform="rotate(-90 174.7 90.9)">1</text>
<text x="247.6" y="92.5">4</text>
<text x="64.7" y="96.3">14</text>
<text x="65.3" y="101.3">5</text>
<text x="65.3" y="103.9">4</text>
<text x="219" y="103.6">1</text>
<text x="226.8" y="104.8" transform="rotate(-90 226.8 104.8)">2</text>
<text x="229.2" y="103.6">3</text>
<text x="247.6" y="106.4">1</text>
<text x="84.8" y="111.8" transform="rotate(-90 84.8 111.8)">25</text>
<text x="247.6" y="109">2</text>
<text x="247.6" y="111.5">3</text>
<text x="247.6" y="114">4</text>
<text x="247.6" y="116.6">5</text>
<text x="247.6" y="119.1">6</text>
<text x="219" y="140.4">1</text>
<text x="226.8" y="141.7" transform="rotate(-90 226.8 141.7)">2</text>
<text x="229.2" y="140.4">3</text>
<text x="247.6" y="143.3">1</text>
<text x="126.3" y="149.3">1</text>
<text x="133.9" y="149.3">2</text>
<text x="247.6" y="145.8">2</text>
<text x="247.6" y="148.3">3</text>
<text x="38" y="153.4">1</text>
<text x="38" y="156">2</text>
<text x="247.6" y="150.9">4</text>
<text x="247.6" y="153.4">5</text>
<text x="247.6" y="156">6</text>
<text x="38" y="158.5">3</text>
<text x="38" y="161">4</text>
<text x="136.5" y="159.8">1</text>
<text x="38" y="163.6">5</text>
<text x="38" y="166.1">6</text>
<text x="136.5" y="167.4">2</text>
<text x="136.5" y="164.8">3</text>
<text x="38" y="168.7">7</text>
<text x="38" y="171.2">8</text>
<text x="136.5" y="169.9">4</text>
<text x="38" y="176.3">9</text>
<text x="76.8" y="176.3">10</text>
<text x="128" y="174.7" transform="rotate(-90 128 174.7)">6</text>
<text x="130.6" y="174.7" transform="rotate(-90 130.6 174.7)">5</text>
</g>
<g font-size="1.8" fill="#484848">
<text x="106.1" y="64.4">Differential</text>
<text x="117.9" y="64.4">Pair</text>
<text x="108.6" y="69.4">Differential</text>
<text x="120.4" y="69.4">Pair</text>
<text x="111.2" y="74.5">Differential</text>
<text x="122.9" y="74.5">Pair</text>
<text x="113.7" y="79.6">Differential</text>
<text x="125.5" y="79.6">Pair</text>
<text x="153.1" y="163.4">USB</text>
<text x="153.1" y="171">USB</text>
</g>
<g font-size="1.8" fill="#0f0f0f">
<text x="133.3" y="68.2">TD+</text>
<text x="133.3" y="73.3">TD-</text>
<text x="133.3" y="75.9">RD+</text>
<text x="133.3" y="80.9">RD-</text>
</g>
<g font-size="1.8" fill="#0000c2">
<text x="242.7" y="106.4">DTR</text>
<text x="243.7" y="109">RX</text>
<text x="244" y="111.5">TX</text>
<text x="242.7" y="116.6">CTS</text>
<text x="242.9" y="114.1">Vcc</text>
<text x="242.7" y="143.3">DTR</text>
<text x="243.7" y="145.8">RX</text>
<text x="244" y="148.3">TX</text>
<text x="242.7" y="153.4">CTS</text>
<text x="242.9" y="150.9">Vcc</text>
</g>
<g font-size="1.8" fill="#009600">
<text x="242.3" y="119.1">GND</text>
<text x="242.3" y="156">GND</text>
</g>
<g font-size="1.4" fill="#840000">
<text x="154.3" y="75">XMIT</text>
<text x="154.3" y="82.7">RCV</text>
</g>
<g font-size="1.2" fill="#840000">
<text x="166.3" y="69.9">C1</text>
<text x="166.3" y="71.2">C4</text>
<text x="166.3" y="73.7">C2</text>
<text x="166.3" y="77.5">C3</text>
<text x="166.3" y="72.4">C5</text>
<text x="166.3" y="81.3">C6</text>
<text x="166.3" y="78.8">C7</text>
<text x="166.3" y="80">C8</text>
<text x="171.7" y="80">C1</text>
</g>
<g font-size=".9" fill="#840000">
<text x="158.2" y="71.7">75</text>
<text x="162.8" y="71.7">75</text>
<text x="158.2" y="79.3">75</text>
<text x="162.8" y="79.3">75</text>
<text x="163.9" y="83.2">1000pF</text>
</g>
</svg>
